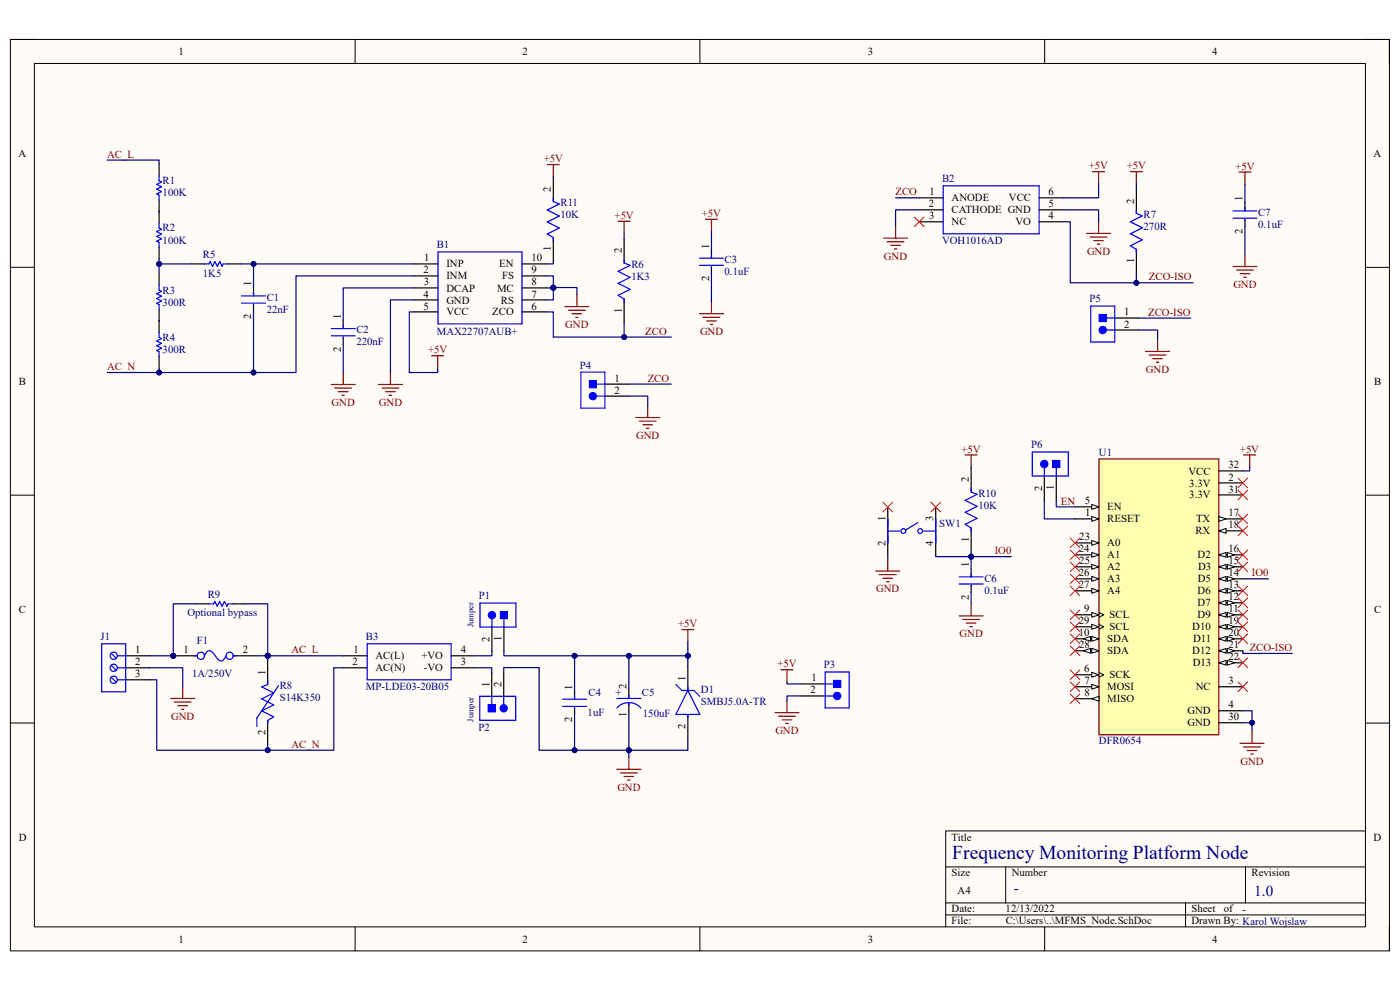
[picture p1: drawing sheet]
<svg xmlns="http://www.w3.org/2000/svg" width="297mm" height="210mm" viewBox="0 0 297 210" stroke-linecap="round" stroke-linejoin="round" font-family="sans-serif">
<path d="M2.2 8.4h292.6v193.3h-292.6z" fill-rule="evenodd" fill="#fffcf8"/>
<path d="M2.2 8.4h292.6v193.3h-292.6z" fill="none" stroke="#000" stroke-width=".21"/>
<path d="M7.3 13.5h282.4v183.1h-282.4z" fill-rule="evenodd" fill="#fffcf8"/>
<g fill="none" stroke="#000" stroke-width=".21">
<path d="M2.2 8.4h5.1M7.3 13.5h282.4v183.1h-282.4zM75.3 8.4v5.1M148.5 8.4v5.1M221.6 8.4v5.1M289.7 8.4h5.1v5.1M2.2 56.7h5.1M289.7 56.7h5.1M2.2 105h5.1M289.7 105.1h5.1M2.2 153.4h5.1M289.7 153.4h5.1"/>
<path d="M289.7 176.3h-89.1v20.3M75.3 196.6v5.1M148.5 196.6v5.1M200.6 183.9h89.1M200.6 191.5h89.1M200.6 194.1h89.1M213.4 183.9v7.6M221.6 196.6v5.1M251.5 191.5v5.1M264.2 183.9v7.6M294.8 196.6v5.1"/>
</g>
<g fill="none" stroke="#00f" stroke-width=".25">
<path d="M33.8 37.3v1.1l.5 .2-1.1 .5 1.1 .5-1.1 .5 1.1 .5-1.1 .6 .6 .2v1M200.1 39.4h20.4v10.2h-20.4zM33.8 47.4v1l.5 .2-1.1 .5 1.1 .5-1.1 .6 1.1 .5-1.1 .5 .6 .2v1M43.3 56h1l.3-.5 .5 1 .5-1 .5 1 .5-1 .5 1 .3-.5h1M92.9 53.4h17.8v15.3h-17.8zM132.4 55v.8l1.3 .5-2.6 1.3 2.6 1.2-2.6 1.3 2.6 1.3-2.6 1.3 1.3 .7v.8M241.1 44.5v.8l1.2 .5-2.5 1.3 2.5 1.2-2.5 1.3 2.5 1.3-2.5 1.2 1.3 .8v.8M33.8 60.5v1.1l.5 .2-1.1 .5 1.1 .5-1.1 .5 1.1 .5-1.1 .5 .6 .3v1M33.8 70.5v1.1l.5 .2-1.1 .5 1.1 .5-1.1 .5 1.1 .6-1.1 .5 .6 .2v1M51.2 62.8h5.1M51.2 64.3h5.1M53.8 62v.8"/>
<path d="M53.8 64.6v.2M70.3 69.7h5.1M70.3 71.2h5.1M72.8 68.9v.8M72.8 71.5v.2M119.3 148.3h5.1M119.3 149.9h5.1M121.9 147.6v.7M121.9 150.1v.3M130.9 148.2h5.1M130.9 150.2a3.4 3.4 0 0 1 5.1 0M133.4 147.4v.8"/>
<path d="M133.4 149.2v.5"/>
</g>
<g fill="none" stroke="#000" stroke-width=".25">
<path d="M33.8 34.8v2.5M33.8 42.4v5M33.8 52.4v2.6M33.8 58v2.5M40.8 56h2.5M48.4 56h2.5M87.8 56h5.1M87.8 58.5h5.1M110.7 56h5.1M110.7 58.5h5.1M132.4 50.7v5.1M195 42h5.1"/>
<path d="M195 44.5h5.1M195 47.1h5.1M220.5 42h5M220.5 44.5h5M220.5 47.1h5M241.1 40.2v5.1M241.1 52.9v5.1M33.8 65.6v4.9M33.8 75.6v2.6M53.8 61v1.8M53.8 64.6v1.5M72.8 67.9v1.8"/>
<path d="M72.8 71.5v1.5M87.8 61.1h5.1M87.8 63.6h5.1M87.8 66.2h5.1M110.7 61.1h5.1M110.7 63.6h5.1M110.7 66.2h5.1M132.4 63.4v5.1M121.9 146.6v1.7M121.9 150.1v1.5M133.4 146.1v2.1M133.4 149.2v2"/>
</g>
<path d="M233.2 97.4h25.4v58.5h-25.4z" fill-rule="evenodd" fill="#ffffb0"/>
<path d="M233.2 97.4h25.4v58.5h-25.4z" fill="none" stroke="#800000" stroke-width=".25"/>
<path d="M228.1 107.5h5.1" fill="none" stroke="#000" stroke-width=".25"/>
<path d="M231.6 107l1.6 .5-1.6 .5z" fill="#f8fcff"/>
<path d="M231.6 107l1.6 .5-1.6 .5z" fill="none" stroke="#000" stroke-width=".21"/>
<path d="M228.1 110.1h5.1" fill="none" stroke="#000" stroke-width=".25"/>
<path d="M231.6 109.6l1.6 .5-1.6 .5z" fill="#f8fcff"/>
<path d="M231.6 109.6l1.6 .5-1.6 .5z" fill="none" stroke="#000" stroke-width=".21"/>
<path d="M228.1 115.2h5.1" fill="none" stroke="#000" stroke-width=".25"/>
<path d="M231.6 114.7l1.6 .5-1.6 .5z" fill="#f8fcff"/>
<path d="M231.6 114.7l1.6 .5-1.6 .5z" fill="none" stroke="#000" stroke-width=".21"/>
<path d="M228.1 117.7h5.1" fill="none" stroke="#000" stroke-width=".25"/>
<path d="M231.6 117.2l1.6 .5-1.6 .5z" fill="#f8fcff"/>
<path d="M231.6 117.2l1.6 .5-1.6 .5z" fill="none" stroke="#000" stroke-width=".21"/>
<path d="M228.1 120.2h5.1" fill="none" stroke="#000" stroke-width=".25"/>
<path d="M231.6 119.7l1.6 .5-1.6 .6z" fill="#f8fcff"/>
<path d="M231.6 119.7l1.6 .5-1.6 .6z" fill="none" stroke="#000" stroke-width=".21"/>
<path d="M228.1 122.8h5.1" fill="none" stroke="#000" stroke-width=".25"/>
<path d="M231.6 122.3l1.6 .5-1.6 .5z" fill="#f8fcff"/>
<path d="M231.6 122.3l1.6 .5-1.6 .5z" fill="none" stroke="#000" stroke-width=".21"/>
<path d="M228.1 125.3h5.1" fill="none" stroke="#000" stroke-width=".25"/>
<path d="M231.6 124.8l1.6 .5-1.6 .5z" fill="#f8fcff"/>
<path d="M231.6 124.8l1.6 .5-1.6 .5z" fill="none" stroke="#000" stroke-width=".21"/>
<path d="M228.1 130.4h5.1" fill="none" stroke="#000" stroke-width=".25"/>
<path d="M231.6 129.9l1.6 .5-1.6 .5z" fill="#f8fcff"/>
<path d="M231.6 129.9l1.6 .5-1.6 .5zM233.2 129.9l1 .5-1 .5" fill="none" stroke="#000" stroke-width=".21"/>
<path d="M228.1 133h5.1" fill="none" stroke="#000" stroke-width=".25"/>
<path d="M231.6 132.5l1.6 .5-1.6 .5z" fill="#f8fcff"/>
<path d="M231.6 132.5l1.6 .5-1.6 .5zM233.2 132.5l1 .5-1 .5" fill="none" stroke="#000" stroke-width=".21"/>
<path d="M228.1 135.5h5.1" fill="none" stroke="#000" stroke-width=".25"/>
<path d="M231.6 135l1.6 .5-1.6 .5z" fill="#f8fcff"/>
<path d="M231.6 135l1.6 .5-1.6 .5z" fill="none" stroke="#000" stroke-width=".21"/>
<path d="M229.8 135.5l1.6-.5v1z" fill="#f8fcff"/>
<path d="M229.8 135.5l1.6-.5v1z" fill="none" stroke="#000" stroke-width=".21"/>
<path d="M228.1 138.1h5.1" fill="none" stroke="#000" stroke-width=".25"/>
<path d="M231.6 137.6l1.6 .5-1.6 .5z" fill="#f8fcff"/>
<path d="M231.6 137.6l1.6 .5-1.6 .5z" fill="none" stroke="#000" stroke-width=".21"/>
<path d="M229.8 138.1l1.6-.5v1z" fill="#f8fcff"/>
<path d="M229.8 138.1l1.6-.5v1z" fill="none" stroke="#000" stroke-width=".21"/>
<path d="M228.1 143.2h5.1" fill="none" stroke="#000" stroke-width=".25"/>
<path d="M231.6 142.6l1.6 .6-1.6 .5z" fill="#f8fcff"/>
<path d="M231.6 142.6l1.6 .6-1.6 .5zM233.2 142.6l1 .6-1 .5" fill="none" stroke="#000" stroke-width=".21"/>
<path d="M228.1 145.7h5.1" fill="none" stroke="#000" stroke-width=".25"/>
<path d="M231.6 145.2l1.6 .5-1.6 .5z" fill="#f8fcff"/>
<path d="M231.6 145.2l1.6 .5-1.6 .5z" fill="none" stroke="#000" stroke-width=".21"/>
<path d="M228.1 148.2h5.1" fill="none" stroke="#000" stroke-width=".25"/>
<path d="M231.6 148.2l1.6-.5v1z" fill="#f8fcff"/>
<path d="M231.6 148.2l1.6-.5v1z" fill="none" stroke="#000" stroke-width=".21"/>
<path d="M258.6 99.9h5.1M258.6 102.4h5.1M258.6 105h5.1M258.6 110.1h5.1" fill="none" stroke="#000" stroke-width=".25"/>
<path d="M258.6 109.6l1.5 .5-1.5 .5z" fill="#f8fcff"/>
<path d="M258.6 109.6l1.5 .5-1.5 .5z" fill="none" stroke="#000" stroke-width=".21"/>
<path d="M258.6 112.6h5.1" fill="none" stroke="#000" stroke-width=".25"/>
<path d="M258.6 112.6l1.5-.5v1z" fill="#f8fcff"/>
<path d="M258.6 112.6l1.5-.5v1z" fill="none" stroke="#000" stroke-width=".21"/>
<path d="M258.6 117.7h5.1" fill="none" stroke="#000" stroke-width=".25"/>
<path d="M258.6 117.7l1.5-.5v1z" fill="#f8fcff"/>
<path d="M258.6 117.7l1.5-.5v1z" fill="none" stroke="#000" stroke-width=".21"/>
<path d="M260.4 117.2l1.5 .5-1.5 .5z" fill="#f8fcff"/>
<path d="M260.4 117.2l1.5 .5-1.5 .5z" fill="none" stroke="#000" stroke-width=".21"/>
<path d="M258.6 120.2h5.1" fill="none" stroke="#000" stroke-width=".25"/>
<path d="M258.6 120.2l1.5-.5v1.1z" fill="#f8fcff"/>
<path d="M258.6 120.2l1.5-.5v1.1z" fill="none" stroke="#000" stroke-width=".21"/>
<path d="M260.4 119.7l1.5 .5-1.5 .6z" fill="#f8fcff"/>
<path d="M260.4 119.7l1.5 .5-1.5 .6z" fill="none" stroke="#000" stroke-width=".21"/>
<path d="M258.6 122.8h5.1" fill="none" stroke="#000" stroke-width=".25"/>
<path d="M258.6 122.8l1.5-.5v1z" fill="#f8fcff"/>
<path d="M258.6 122.8l1.5-.5v1z" fill="none" stroke="#000" stroke-width=".21"/>
<path d="M260.4 122.3l1.5 .5-1.5 .5z" fill="#f8fcff"/>
<path d="M260.4 122.3l1.5 .5-1.5 .5z" fill="none" stroke="#000" stroke-width=".21"/>
<path d="M258.6 125.3h5.1" fill="none" stroke="#000" stroke-width=".25"/>
<path d="M258.6 125.3l1.5-.5v1z" fill="#f8fcff"/>
<path d="M258.6 125.3l1.5-.5v1z" fill="none" stroke="#000" stroke-width=".21"/>
<path d="M260.4 124.8l1.5 .5-1.5 .5z" fill="#f8fcff"/>
<path d="M260.4 124.8l1.5 .5-1.5 .5z" fill="none" stroke="#000" stroke-width=".21"/>
<path d="M258.6 127.9h5.1" fill="none" stroke="#000" stroke-width=".25"/>
<path d="M258.6 127.9l1.5-.5v1z" fill="#f8fcff"/>
<path d="M258.6 127.9l1.5-.5v1z" fill="none" stroke="#000" stroke-width=".21"/>
<path d="M260.4 127.4l1.5 .5-1.5 .5z" fill="#f8fcff"/>
<path d="M260.4 127.4l1.5 .5-1.5 .5z" fill="none" stroke="#000" stroke-width=".21"/>
<path d="M258.6 130.4h5.1" fill="none" stroke="#000" stroke-width=".25"/>
<path d="M258.6 130.4l1.5-.5v1z" fill="#f8fcff"/>
<path d="M258.6 130.4l1.5-.5v1z" fill="none" stroke="#000" stroke-width=".21"/>
<path d="M260.4 129.9l1.5 .5-1.5 .5z" fill="#f8fcff"/>
<path d="M260.4 129.9l1.5 .5-1.5 .5z" fill="none" stroke="#000" stroke-width=".21"/>
<path d="M258.6 133h5.1" fill="none" stroke="#000" stroke-width=".25"/>
<path d="M258.6 133l1.5-.5v1z" fill="#f8fcff"/>
<path d="M258.6 133l1.5-.5v1z" fill="none" stroke="#000" stroke-width=".21"/>
<path d="M260.4 132.5l1.5 .5-1.5 .5z" fill="#f8fcff"/>
<path d="M260.4 132.5l1.5 .5-1.5 .5z" fill="none" stroke="#000" stroke-width=".21"/>
<path d="M258.6 135.5h5.1" fill="none" stroke="#000" stroke-width=".25"/>
<path d="M258.6 135.5l1.5-.5v1z" fill="#f8fcff"/>
<path d="M258.6 135.5l1.5-.5v1z" fill="none" stroke="#000" stroke-width=".21"/>
<path d="M260.4 135l1.5 .5-1.5 .5z" fill="#f8fcff"/>
<path d="M260.4 135l1.5 .5-1.5 .5z" fill="none" stroke="#000" stroke-width=".21"/>
<path d="M258.6 138.1h5.1" fill="none" stroke="#000" stroke-width=".25"/>
<path d="M258.6 138.1l1.5-.5v1z" fill="#f8fcff"/>
<path d="M258.6 138.1l1.5-.5v1z" fill="none" stroke="#000" stroke-width=".21"/>
<path d="M260.4 137.6l1.5 .5-1.5 .5z" fill="#f8fcff"/>
<path d="M260.4 137.6l1.5 .5-1.5 .5z" fill="none" stroke="#000" stroke-width=".21"/>
<path d="M258.6 140.6h5.1" fill="none" stroke="#000" stroke-width=".25"/>
<path d="M258.6 140.6l1.5-.5v1z" fill="#f8fcff"/>
<path d="M258.6 140.6l1.5-.5v1z" fill="none" stroke="#000" stroke-width=".21"/>
<path d="M260.4 140.1l1.5 .5-1.5 .5z" fill="#f8fcff"/>
<path d="M260.4 140.1l1.5 .5-1.5 .5z" fill="none" stroke="#000" stroke-width=".21"/>
<path d="M56.8 140.1v5.1M56.8 152.8v5.1M145.9 141.4v5.1M145.9 151.6v5M258.6 145.7h5.1M258.6 150.8h5.1M258.6 153.3h5.1" fill="none" stroke="#000" stroke-width=".25"/>
<path d="M56.8 144.4v.8l-1.3 .5 2.6 1.3-2.6 1.3 2.6 1.2-2.6 1.3 2.6 1.3-1.3 .7v.8M59.1 145.5l-4.6 6.8v1.8M143.4 145.2l1.3 1.3h2.5l1.3 1.2M145.9 146.5l2.6 5.1h-5.1zM145.9 145.7v.8M145.9 151.6v.7" fill="none" stroke="#00f" stroke-width=".25"/>
<circle cx="36.8" cy="139.1" r=".51" fill="#000080"/>
<circle cx="36.8" cy="139.1" r=".51" fill="none" stroke="#000080" stroke-width=".21"/>
<path d="M36.8 139.1h5" fill="none" stroke="#000" stroke-width=".25"/>
<circle cx="36.8" cy="139.1" r=".51" fill="#000080"/>
<circle cx="36.8" cy="139.1" r=".51" fill="none" stroke="#000080" stroke-width=".21"/>
<path d="M26.7 139.1h5M49.5 139.1h5.1M26.7 141.7h5" fill="none" stroke="#000" stroke-width=".25"/>
<g fill="none" stroke="#00f" stroke-width=".25">
<path d="M41.1 139.1h.7M43.4 139.1a1.1 1.1 0 0 1 1.3-1l1.2 1.4a.96 .96 0 0 0 1 .7 .96 .96 0 0 0 .9-.8l.2-.3M49.5 139.1h.7"/>
<circle cx="42.6" cy="139.1" r=".76"/>
<circle cx="48.7" cy="139.1" r=".76"/>
</g>
<circle cx="24.1" cy="139.1" r=".76" fill="#fff"/>
<g fill="none" stroke="#00f" stroke-width=".25">
<path d="M23.6 138.6l1.1 1.1"/>
<circle cx="24.1" cy="139.1" r=".76"/>
</g>
<circle cx="24.1" cy="141.7" r=".76" fill="#fff"/>
<g fill="none" stroke="#00f" stroke-width=".25">
<path d="M24.9 139.1h1.8M23.6 141.1l1.1 1.1M24.9 141.7h1.8"/>
<circle cx="24.1" cy="141.7" r=".76"/>
</g>
<circle cx="24.1" cy="144.2" r=".76" fill="#fff"/>
<g fill="none" stroke="#00f" stroke-width=".25">
<path d="M21.6 136.6h5.1v10.1h-5.1zM23.6 143.7l1.1 1M24.9 144.2h1.8"/>
<circle cx="24.1" cy="144.2" r=".76"/>
</g>
<path d="M26.7 144.2h5" fill="none" stroke="#000" stroke-width=".25"/>
<circle cx="177.6" cy="147.6" r=".76" fill="#00f"/>
<g fill="none" stroke="#00f" stroke-width=".25">
<path d="M175.1 147.6h1.7M175.1 145.1h1.7"/>
<circle cx="177.6" cy="147.6" r=".76"/>
</g>
<path d="M170 147.6h5.1M170 145.1h5.1" fill="none" stroke="#000" stroke-width=".25"/>
<path d="M176.8 144.3h1.6v1.5h-1.6z" fill-rule="evenodd" fill="#00f"/>
<path d="M176.8 144.3h1.6v1.5h-1.6z" fill="none" stroke="#00f" stroke-width=".21"/>
<path d="M148.4 54.8h5.1M148.4 56.3h5.1M150.9 54v.8M150.9 56.5v.3M44.3 128.1h1l.3-.5 .5 1 .5-1 .5 1 .5-1 .5 1 .3-.5h1M77.9 136.6h17.8v7.6h-17.8zM175.1 142.5h5v7.7h-5z" fill="none" stroke="#00f" stroke-width=".25"/>
<path d="M150.9 53v1.8M150.9 56.5v1.6M41.8 128.1h2.5M49.4 128.1h2.5M72.8 139.1h5.1M95.7 139.1h5.1M72.8 141.7h5.1M95.7 141.7h5.1" fill="none" stroke="#000" stroke-width=".25"/>
<g fill="none" stroke="#800000" stroke-width=".25">
<path d="M116.1 34.9h2.6M117.4 34.9v2.6M131.1 46.9h2.6M132.4 46.9v2.6M149.7 46.5h2.5M150.9 46.5v2.6M72.8 79v2.6M82.8 79v2.6M91.6 75.5h2.5M92.8 75.5v2.5M148.4 66.5h5.1M149.2 67.3h3.5"/>
<path d="M149.9 68.1h2.1M150.7 68.8h.5M150.9 64v2.5M70.3 81.6h5.1M71 82.3h3.6M71.8 83.1h2M72.6 83.9h.5M80.3 81.6h5.1M81 82.3h3.6M81.8 83.1h2M82.6 83.9h.5M144.7 133.6h2.5"/>
<path d="M145.9 133.6v2.5M164.4 151.2h5.1M165.2 151.9h3.5M165.7 142.1h2.5M165.9 152.7h2.1M166.7 153.5h.5M167 142.1v2.5M167 148.6v2.6M130.9 163.2h5.1M131.6 164h3.6M132.4 164.7h2M133.2 165.5h.5"/>
<path d="M133.4 160.6v2.6"/>
</g>
<circle cx="125.8" cy="84" r=".76" fill="#00f"/>
<g fill="none" stroke="#00f" stroke-width=".25">
<path d="M126.5 84h1.8M126.5 81.5h1.8"/>
<circle cx="125.8" cy="84" r=".76"/>
</g>
<path d="M128.3 84h5.1M128.3 81.5h5.1" fill="none" stroke="#000" stroke-width=".25"/>
<path d="M125 80.7h1.5v1.6h-1.5z" fill-rule="evenodd" fill="#00f"/>
<path d="M125 80.7h1.5v1.6h-1.5z" fill="none" stroke="#00f" stroke-width=".21"/>
<path d="M123.2 78.9h5.1v7.7h-5.1z" fill="none" stroke="#00f" stroke-width=".25"/>
<path d="M134.9 88.6h5.1M135.6 89.3h3.6M136.4 90.1h2M137.2 90.9h.5M137.4 86v2.6" fill="none" stroke="#800000" stroke-width=".25"/>
<circle cx="104.4" cy="130.5" r=".76" fill="#00f"/>
<g fill="none" stroke="#00f" stroke-width=".25">
<path d="M104.4 131.2v1.8M106.9 131.2v1.8"/>
<circle cx="104.4" cy="130.5" r=".76"/>
</g>
<path d="M104.4 133v5.1M106.9 133v5.1" fill="none" stroke="#000" stroke-width=".25"/>
<path d="M106.1 129.7h1.6v1.5h-1.6z" fill-rule="evenodd" fill="#00f"/>
<path d="M106.1 129.7h1.6v1.5h-1.6z" fill="none" stroke="#00f" stroke-width=".21"/>
<path d="M101.8 127.9h7.7v5.1h-7.7z" fill="none" stroke="#00f" stroke-width=".25"/>
<circle cx="106.9" cy="150.3" r=".76" fill="#00f"/>
<g fill="none" stroke="#00f" stroke-width=".25">
<path d="M104.3 147.7v1.8M106.9 147.7v1.8"/>
<circle cx="106.9" cy="150.3" r=".76"/>
</g>
<path d="M104.3 142.6v5.1M106.9 142.6v5.1" fill="none" stroke="#000" stroke-width=".25"/>
<path d="M103.6 149.5h1.5v1.5h-1.5z" fill-rule="evenodd" fill="#00f"/>
<path d="M103.6 149.5h1.5v1.5h-1.5z" fill="none" stroke="#00f" stroke-width=".21"/>
<path d="M101.8 147.7h7.6v5.1h-7.6z" fill="none" stroke="#00f" stroke-width=".25"/>
<g fill="none" stroke="#800000" stroke-width=".25">
<path d="M231.8 36.4h2.5M233.1 36.4v2.6M239.8 36.4h2.5M241.1 36.4v2.6M187.5 50.5h5M188.2 51.3h3.6M189 52h2M189.7 52.8h.6M190 48v2.5M230.5 49.5h5.1M231.3 50.3h3.5M232.1 51h2"/>
<path d="M232.8 51.8h.5M233.1 47v2.5"/>
</g>
<circle cx="233.9" cy="70" r=".76" fill="#00f"/>
<g fill="none" stroke="#00f" stroke-width=".25">
<path d="M234.7 70h1.8M234.7 67.5h1.8"/>
<circle cx="233.9" cy="70" r=".76"/>
</g>
<path d="M236.5 70h5.1M236.5 67.5h5.1" fill="none" stroke="#000" stroke-width=".25"/>
<path d="M233.2 66.7h1.5v1.5h-1.5z" fill-rule="evenodd" fill="#00f"/>
<path d="M233.2 66.7h1.5v1.5h-1.5z" fill="none" stroke="#00f" stroke-width=".21"/>
<path d="M231.4 64.9h5.1v7.7h-5.1z" fill="none" stroke="#00f" stroke-width=".25"/>
<path d="M243 74.6h5.1M243.8 75.3h3.6M244.6 76.1h2M245.3 76.8h.5M245.6 72v2.6M263.8 96.5h2.6M265.1 96.5v2.6M263.1 157.7h5.1M263.8 158.5h3.6M264.6 159.2h2M265.4 160h.5M265.6 155.1v2.6" fill="none" stroke="#800000" stroke-width=".25"/>
<g fill="none" stroke="#f00" stroke-width=".21">
<path d="M227 114.1l2.1 2.1M227 116.7l2.1 2M227 119.2l2.1 2.1M229.1 114.1l-2.1 2.1M229.1 116.7l-2.1 2M229.1 119.2l-2.1 2.1M262.7 101.4l2 2.1M262.7 104l2 2M262.7 109.1l2 2M262.7 111.6l2 2M264.7 101.4l-2 2.1M264.7 104l-2 2"/>
<path d="M264.7 109.1l-2 2M264.7 111.6l-2 2M227 121.8l2.1 2M227 124.3l2.1 2.1M227 129.4l2.1 2M227 132l2.1 2M227 134.5l2.1 2M227 137l2.1 2.1M229.1 121.8l-2.1 2M229.1 124.3l-2.1 2.1M229.1 129.4l-2.1 2M229.1 132l-2.1 2"/>
<path d="M229.1 134.5l-2.1 2M229.1 137l-2.1 2.1M227 142.1l2.1 2.1M227 144.7l2.1 2M227 147.2l2.1 2.1M229.1 144.7l-2.1 2M229.1 142.1l-2.1 2.1M229.1 147.2l-2.1 2.1M262.7 144.7l2 2M264.7 144.7l-2 2"/>
</g>
<circle cx="221.6" cy="98.4" r=".76" fill="#00f"/>
<g fill="none" stroke="#00f" stroke-width=".25">
<path d="M221.6 99.2v1.8M224.1 99.2v1.8"/>
<circle cx="221.6" cy="98.4" r=".76"/>
</g>
<path d="M221.6 101v5.1M224.1 101v5.1" fill="none" stroke="#000" stroke-width=".25"/>
<path d="M223.3 97.7h1.6v1.5h-1.6z" fill-rule="evenodd" fill="#00f"/>
<path d="M223.3 97.7h1.6v1.5h-1.6z" fill="none" stroke="#00f" stroke-width=".21"/>
<g fill="none" stroke="#00f" stroke-width=".25">
<path d="M117.4 42v.8l1.3 .5-2.6 1.3 2.6 1.2-2.6 1.3 2.6 1.3-2.6 1.2 1.3 .8v.8M261.6 44.7h5.1M261.6 46.3h5.1M264.1 44v.7M264.1 46.5v.3M219 95.9h7.6v5.1h-7.6zM188.3 112.7h2.6M188.3 110.1v5.1M194.7 110.9l-2.5 1.5M196 112.7h2.5M198.5 110.1v5.1M206 103.6v.8l1.3 .5-2.5 1.3 2.5 1.2-2.5 1.3 2.5 1.3-2.5 1.2 1.2 .8v.8"/>
<path d="M203.5 122.4h5.1M203.5 123.9h5.1M206 121.6v.8M206 124.2v.2"/>
<circle cx="191.6" cy="112.7" r=".51"/>
<circle cx="195.2" cy="112.7" r=".51"/>
</g>
<g fill="none" stroke="#f00" stroke-width=".21">
<path d="M194 46l2 2.1M196 46l-2 2.1M187.3 106.6l2.1 2M189.4 106.6l-2.1 2M197.5 106.6l2 2M199.5 106.6l-2 2M262.7 116.7l2 2M262.7 119.2l2 2.1M264.7 116.7l-2 2M264.7 119.2l-2 2.1M262.7 124.3l2 2.1M262.7 126.9l2 2"/>
<path d="M262.7 129.4l2 2M262.7 139.6l2 2M262.7 132l2 2M262.7 134.5l2 2M264.7 124.3l-2 2.1M264.7 126.9l-2 2M264.7 129.4l-2 2M264.7 139.6l-2 2M264.7 132l-2 2M264.7 134.5l-2 2"/>
</g>
<path d="M117.4 37.7v5.1M117.4 50.4v5.1M264.1 43v1.7M264.1 46.5v1.6M206 99.3v5.1M188.3 107.6v10.2M198.5 107.6v10.2M206 112v5.1M206 120.6v1.8M206 124.2v1.5" fill="none" stroke="#000" stroke-width=".25"/>
<g fill="none" stroke="#800000" stroke-width=".25">
<path d="M262.8 36.5h2.6M264.1 36.5v2.5M261.6 56.5h5.1M262.3 57.3h3.6M263.1 58.1h2M263.9 58.8h.5M264.1 54v2.5M119.8 65h5.1M120.6 65.8h3.6M121.4 66.6h2M122.1 67.3h.5M122.4 62.5v2.5"/>
<path d="M204.8 96.5h2.5M206 96.5v2.6M188.3 118.6v2.5M185.8 121.1h5.1M186.6 121.9h3.5M187.3 122.7h2.1M188.1 123.4h.5M203.5 130.7h5.1M204.2 131.4h3.6M205 132.2h2M205.8 132.9h.5M206 128.1v2.6"/>
<path d="M36.2 148.2h5.1M37 148.9h3.5M37.7 149.7h2.1M38.5 150.5h.5M38.8 145.6v2.6"/>
</g>
<path d="M51.9 128.1h4.9v11" fill="none" stroke="#000080" stroke-width=".25"/>
<circle cx="56.8" cy="139.1" r=".51" fill="#000080"/>
<circle cx="56.8" cy="139.1" r=".51" fill="none" stroke="#000080" stroke-width=".21"/>
<path d="M56.8 157.9v1.2" fill="none" stroke="#000080" stroke-width=".25"/>
<circle cx="56.8" cy="159.1" r=".51" fill="#000080"/>
<circle cx="56.8" cy="159.1" r=".51" fill="none" stroke="#000080" stroke-width=".21"/>
<path d="M31.7 139.1h5.1" fill="none" stroke="#000080" stroke-width=".25"/>
<circle cx="36.8" cy="139.1" r=".51" fill="#000080"/>
<circle cx="36.8" cy="139.1" r=".51" fill="none" stroke="#000080" stroke-width=".21"/>
<path d="M41.8 128.1h-5v11" fill="none" stroke="#000080" stroke-width=".25"/>
<circle cx="36.8" cy="139.1" r=".51" fill="#000080"/>
<circle cx="36.8" cy="139.1" r=".51" fill="none" stroke="#000080" stroke-width=".21"/>
<path d="M40.8 56h-7v2M33.8 68v.2M167 144.6v.5h3M170 147.6h-3v1" fill="none" stroke="#000080" stroke-width=".25"/>
<circle cx="33.8" cy="56" r=".51" fill="#000080"/>
<circle cx="33.8" cy="56" r=".51" fill="none" stroke="#000080" stroke-width=".21"/>
<path d="M33.8 55v1" fill="none" stroke="#000080" stroke-width=".25"/>
<circle cx="33.8" cy="56" r=".51" fill="#000080"/>
<circle cx="33.8" cy="56" r=".51" fill="none" stroke="#000080" stroke-width=".21"/>
<path d="M33.8 44.8v.2M50.9 56h2.9v5" fill="none" stroke="#000080" stroke-width=".25"/>
<circle cx="53.8" cy="56" r=".51" fill="#000080"/>
<circle cx="53.8" cy="56" r=".51" fill="none" stroke="#000080" stroke-width=".21"/>
<path d="M53.8 66.1v12.9h-20v-.8" fill="none" stroke="#000080" stroke-width=".25"/>
<circle cx="53.8" cy="79" r=".51" fill="#000080"/>
<circle cx="53.8" cy="79" r=".51" fill="none" stroke="#000080" stroke-width=".21"/>
<circle cx="33.8" cy="79" r=".51" fill="#000080"/>
<circle cx="33.8" cy="79" r=".51" fill="none" stroke="#000080" stroke-width=".21"/>
<path d="M53.8 56h34" fill="none" stroke="#000080" stroke-width=".25"/>
<circle cx="53.8" cy="56" r=".51" fill="#000080"/>
<circle cx="53.8" cy="56" r=".51" fill="none" stroke="#000080" stroke-width=".21"/>
<path d="M87.8 58.5h-25v20.5h-9" fill="none" stroke="#000080" stroke-width=".25"/>
<circle cx="53.8" cy="79" r=".51" fill="#000080"/>
<circle cx="53.8" cy="79" r=".51" fill="none" stroke="#000080" stroke-width=".21"/>
<path d="M22.7 34h11.1v.8M22.7 79h11.1M72.8 73v6M87.8 61.1h-15v6.8M87.8 63.6h-5v15.4M87.8 66.2h-1v12.8h6v-1" fill="none" stroke="#000080" stroke-width=".25"/>
<circle cx="33.8" cy="79" r=".51" fill="#000080"/>
<circle cx="33.8" cy="79" r=".51" fill="none" stroke="#000080" stroke-width=".21"/>
<path d="M132.4 49.5v1.2M150.9 58.1v5.9M150.9 49.1v3.9M133.4 84h4v2M133.4 81.5h9M104.4 138.1v1h-3.6M100.8 141.7h3.5v.9M121.9 151.6v7.6" fill="none" stroke="#000080" stroke-width=".25"/>
<circle cx="121.9" cy="159.2" r=".51" fill="#000080"/>
<circle cx="121.9" cy="159.2" r=".51" fill="none" stroke="#000080" stroke-width=".21"/>
<path d="M121.9 139.1v7.5" fill="none" stroke="#000080" stroke-width=".25"/>
<circle cx="121.9" cy="139.1" r=".51" fill="#000080"/>
<circle cx="121.9" cy="139.1" r=".51" fill="none" stroke="#000080" stroke-width=".21"/>
<path d="M145.9 139.1v2.3" fill="none" stroke="#000080" stroke-width=".25"/>
<circle cx="145.9" cy="139.1" r=".51" fill="#000080"/>
<circle cx="145.9" cy="139.1" r=".51" fill="none" stroke="#000080" stroke-width=".21"/>
<path d="M233.1 39v3h-7.6M241.1 39v1.2M190 42h5M195 44.5h-5v3.5M225.5 44.5h7.6v2.5M241.1 58v2" fill="none" stroke="#000080" stroke-width=".25"/>
<circle cx="241.1" cy="60" r=".51" fill="#000080"/>
<circle cx="241.1" cy="60" r=".51" fill="none" stroke="#000080" stroke-width=".21"/>
<path d="M241.6 70h4v2M241.6 67.5h11M265.1 99.1v.8h-1.4M263.7 150.8h1.9v2.5h-1.9" fill="none" stroke="#000080" stroke-width=".25"/>
<circle cx="265.6" cy="153.3" r=".51" fill="#000080"/>
<circle cx="265.6" cy="153.3" r=".51" fill="none" stroke="#000080" stroke-width=".21"/>
<path d="M221.6 106.1v4h6.5M224.1 106.1v1.4h4M265.6 153.3v1.8" fill="none" stroke="#000080" stroke-width=".25"/>
<circle cx="265.6" cy="153.3" r=".51" fill="#000080"/>
<circle cx="265.6" cy="153.3" r=".51" fill="none" stroke="#000080" stroke-width=".21"/>
<path d="M54.6 139.1h2.2M263.7 138.1v.5h10.4" fill="none" stroke="#000080" stroke-width=".25"/>
<circle cx="56.8" cy="139.1" r=".51" fill="#000080"/>
<circle cx="56.8" cy="139.1" r=".51" fill="none" stroke="#000080" stroke-width=".21"/>
<path d="M56.8 139.1h16" fill="none" stroke="#000080" stroke-width=".25"/>
<circle cx="56.8" cy="139.1" r=".51" fill="#000080"/>
<circle cx="56.8" cy="139.1" r=".51" fill="none" stroke="#000080" stroke-width=".21"/>
<path d="M133.4 151.2v8" fill="none" stroke="#000080" stroke-width=".25"/>
<circle cx="133.4" cy="159.2" r=".51" fill="#000080"/>
<circle cx="133.4" cy="159.2" r=".51" fill="none" stroke="#000080" stroke-width=".21"/>
<path d="M133.4 139.1v7" fill="none" stroke="#000080" stroke-width=".25"/>
<circle cx="133.4" cy="139.1" r=".51" fill="#000080"/>
<circle cx="133.4" cy="139.1" r=".51" fill="none" stroke="#000080" stroke-width=".21"/>
<path d="M133.4 159.2v1.4" fill="none" stroke="#000080" stroke-width=".25"/>
<circle cx="133.4" cy="159.2" r=".51" fill="#000080"/>
<circle cx="133.4" cy="159.2" r=".51" fill="none" stroke="#000080" stroke-width=".21"/>
<path d="M206 99.1v.2M198.5 117.8v.3h16M206 125.7v2.4M263.7 122.8h5.4" fill="none" stroke="#000080" stroke-width=".25"/>
<circle cx="206" cy="118.1" r=".51" fill="#000080"/>
<circle cx="206" cy="118.1" r=".51" fill="none" stroke="#000080" stroke-width=".21"/>
<path d="M117.4 55.5v.5h-1.6M117.4 61.1v2.5h-1.6" fill="none" stroke="#000080" stroke-width=".25"/>
<circle cx="117.4" cy="61.1" r=".51" fill="#000080"/>
<circle cx="117.4" cy="61.1" r=".51" fill="none" stroke="#000080" stroke-width=".21"/>
<path d="M132.4 68.5v3h10" fill="none" stroke="#000080" stroke-width=".25"/>
<circle cx="132.4" cy="71.5" r=".51" fill="#000080"/>
<circle cx="132.4" cy="71.5" r=".51" fill="none" stroke="#000080" stroke-width=".21"/>
<path d="M117.4 61h5v1.5" fill="none" stroke="#000080" stroke-width=".25"/>
<circle cx="117.4" cy="61" r=".51" fill="#000080"/>
<circle cx="117.4" cy="61" r=".51" fill="none" stroke="#000080" stroke-width=".21"/>
<path d="M115.8 58.5h1.6v2.6h-1.6" fill="none" stroke="#000080" stroke-width=".25"/>
<circle cx="117.4" cy="61" r=".51" fill="#000080"/>
<circle cx="117.4" cy="61" r=".51" fill="none" stroke="#000080" stroke-width=".21"/>
<circle cx="117.4" cy="61.1" r=".51" fill="#000080"/>
<circle cx="117.4" cy="61.1" r=".51" fill="none" stroke="#000080" stroke-width=".21"/>
<path d="M115.8 66.2h1.6v5.3h15" fill="none" stroke="#000080" stroke-width=".25"/>
<circle cx="132.4" cy="71.5" r=".51" fill="#000080"/>
<circle cx="132.4" cy="71.5" r=".51" fill="none" stroke="#000080" stroke-width=".21"/>
<path d="M188.3 117.8v.8M206 118.1v2.5" fill="none" stroke="#000080" stroke-width=".25"/>
<circle cx="206" cy="118.1" r=".51" fill="#000080"/>
<circle cx="206" cy="118.1" r=".51" fill="none" stroke="#000080" stroke-width=".21"/>
<path d="M206 117.1v1" fill="none" stroke="#000080" stroke-width=".25"/>
<circle cx="206" cy="118.1" r=".51" fill="#000080"/>
<circle cx="206" cy="118.1" r=".51" fill="none" stroke="#000080" stroke-width=".21"/>
<path d="M72.8 141.7h-2v17.4l-37.5 .1v-15h-1.6" fill="none" stroke="#000080" stroke-width=".25"/>
<circle cx="56.8" cy="159.1" r=".51" fill="#000080"/>
<circle cx="56.8" cy="159.1" r=".51" fill="none" stroke="#000080" stroke-width=".21"/>
<path d="M56.8 139.1v1" fill="none" stroke="#000080" stroke-width=".25"/>
<circle cx="56.8" cy="139.1" r=".51" fill="#000080"/>
<circle cx="56.8" cy="139.1" r=".51" fill="none" stroke="#000080" stroke-width=".21"/>
<circle cx="56.8" cy="139.1" r=".51" fill="#000080"/>
<circle cx="56.8" cy="139.1" r=".51" fill="none" stroke="#000080" stroke-width=".21"/>
<path d="M106.9 142.6v-1h7.5v17.6h31.5v-2.6" fill="none" stroke="#000080" stroke-width=".25"/>
<circle cx="133.4" cy="159.2" r=".51" fill="#000080"/>
<circle cx="133.4" cy="159.2" r=".51" fill="none" stroke="#000080" stroke-width=".21"/>
<circle cx="121.9" cy="159.2" r=".51" fill="#000080"/>
<circle cx="121.9" cy="159.2" r=".51" fill="none" stroke="#000080" stroke-width=".21"/>
<path d="M145.9 136.1v3h-39v-1" fill="none" stroke="#000080" stroke-width=".25"/>
<circle cx="121.9" cy="139.1" r=".51" fill="#000080"/>
<circle cx="121.9" cy="139.1" r=".51" fill="none" stroke="#000080" stroke-width=".21"/>
<circle cx="133.4" cy="139.1" r=".51" fill="#000080"/>
<circle cx="133.4" cy="139.1" r=".51" fill="none" stroke="#000080" stroke-width=".21"/>
<circle cx="145.9" cy="139.1" r=".51" fill="#000080"/>
<circle cx="145.9" cy="139.1" r=".51" fill="none" stroke="#000080" stroke-width=".21"/>
<path d="M225.5 47.1h1.6v12.9h26" fill="none" stroke="#000080" stroke-width=".25"/>
<circle cx="241.1" cy="60" r=".51" fill="#000080"/>
<circle cx="241.1" cy="60" r=".51" fill="none" stroke="#000080" stroke-width=".21"/>
<path d="M117.4 37.5v.2M264.1 39v4M264.1 48.1v5.9M31.7 141.7h7.1v3.9" fill="none" stroke="#000080" stroke-width=".25"/>
<text font-size="4.1" fill="#000080" x="202" y="182.3">Frequency Monitoring Platform Node</text>
<g font-size="3.2" fill="#000080">
<text x="215.1" y="189.5">-</text>
<text x="266.1" y="190">1.0</text>
</g>
<g font-size="2.3">
<text x="37.9" y="11.7">1</text>
<text x="110.9" y="11.7">2</text>
<text x="184.1" y="11.7">3</text>
<text x="257.1" y="11.7">4</text>
<text x="3.9" y="33.3">A</text>
<text x="291.4" y="33.3">A</text>
<text x="116.9" y="40.7" transform="rotate(-90 116.9 40.7)">2</text>
<text x="197.2" y="41.4">1</text>
<text x="222.5" y="41.4">6</text>
<text x="197" y="44">2</text>
<text x="197.1" y="46.5">3</text>
<text x="201.9" y="42.7">ANODE</text>
<text x="201.9" y="45.3">CATHODE GND</text>
<text x="201.9" y="47.8">NC</text>
<text x="214" y="42.7">VCC</text>
<text x="215.4" y="47.8">VO</text>
<text x="222.5" y="44">5</text>
<text x="222.5" y="46.5">4</text>
<text x="240.6" y="43.2" transform="rotate(-90 240.6 43.2)">2</text>
<text x="263.6" y="42.7" transform="rotate(-90 263.6 42.7)">1</text>
<text x="116.9" y="53.3" transform="rotate(-90 116.9 53.3)">1</text>
<text x="131.9" y="53.8" transform="rotate(-90 131.9 53.8)">2</text>
<text x="150.5" y="52.7" transform="rotate(-90 150.5 52.7)">1</text>
<text x="263.6" y="49.6" transform="rotate(-90 263.6 49.6)">2</text>
<text x="89.8" y="58">2</text>
<text x="90" y="55.5">1</text>
<text x="94.7" y="56.7">INP</text>
<text x="94.7" y="59.3">INM</text>
<text x="105.9" y="56.7">EN</text>
<text x="106.5" y="59.3">FS</text>
<text x="112.8" y="55.5">10</text>
<text x="112.8" y="58">9</text>
<text x="150.5" y="59.6" transform="rotate(-90 150.5 59.6)">2</text>
<text x="240.6" y="55.8" transform="rotate(-90 240.6 55.8)">1</text>
<text x="53.3" y="60.7" transform="rotate(-90 53.3 60.7)">1</text>
<text x="89.8" y="63.1">4</text>
<text x="89.9" y="65.7">5</text>
<text x="89.9" y="60.5">3</text>
<text x="94.7" y="61.8">DCAP</text>
<text x="94.7" y="64.4">GND</text>
<text x="105.5" y="61.8">MC</text>
<text x="106.3" y="64.4">RS</text>
<text x="112.8" y="60.5">8</text>
<text x="112.8" y="63.1">7</text>
<text x="112.8" y="65.7">6</text>
<text x="53.3" y="67.6" transform="rotate(-90 53.3 67.6)">2</text>
<text x="72.3" y="67.7" transform="rotate(-90 72.3 67.7)">1</text>
<text x="94.7" y="66.9">VCC</text>
<text x="104.4" y="66.9">ZCO</text>
<text x="131.9" y="66.3" transform="rotate(-90 131.9 66.3)">1</text>
<text x="238.5" y="69.5">2</text>
<text x="238.5" y="66.9">1</text>
<text x="72.3" y="74.6" transform="rotate(-90 72.3 74.6)">2</text>
<text x="4" y="81.6">B</text>
<text x="130.3" y="83.5">2</text>
<text x="130.3" y="81">1</text>
<text x="291.5" y="81.6">B</text>
<text x="252.1" y="100.7">VCC</text>
<text x="260.6" y="99.4">32</text>
<text x="260.6" y="101.9">2</text>
<text x="205.5" y="102.3" transform="rotate(-90 205.5 102.3)">2</text>
<text x="221.1" y="104.1" transform="rotate(-90 221.1 104.1)">2</text>
<text x="223.6" y="103.9" transform="rotate(-90 223.6 103.9)">1</text>
<text x="230.1" y="107">5</text>
<text x="252.3" y="103.2">3.3V</text>
<text x="252.3" y="105.7">3.3V</text>
<text x="260.6" y="104.5">31</text>
<text x="187.8" y="110.6" transform="rotate(-90 187.8 110.6)">1</text>
<text x="198" y="110.6" transform="rotate(-90 198 110.6)">3</text>
<text x="230.3" y="109.6">1</text>
<text x="234.9" y="108.3">EN</text>
<text x="234.9" y="110.8">RESET</text>
<text x="253.6" y="113.4">RX</text>
<text x="253.7" y="110.8">TX</text>
<text x="260.6" y="109.6">17</text>
<text x="260.6" y="112.1">18</text>
<text x="187.8" y="115.7" transform="rotate(-90 187.8 115.7)">2</text>
<text x="198" y="115.7" transform="rotate(-90 198 115.7)">4</text>
<text x="205.5" y="114.9" transform="rotate(-90 205.5 114.9)">1</text>
<text x="228.9" y="117.2">24</text>
<text x="229" y="114.6">23</text>
<text x="229" y="119.7">25</text>
<text x="234.9" y="115.9">A0</text>
<text x="234.9" y="118.4">A1</text>
<text x="254.1" y="118.4">D2</text>
<text x="260.6" y="117.2">16</text>
<text x="260.6" y="119.7">15</text>
<text x="205.5" y="120.4" transform="rotate(-90 205.5 120.4)">1</text>
<text x="228.9" y="122.3">26</text>
<text x="228.9" y="124.8">27</text>
<text x="234.9" y="121">A2</text>
<text x="234.9" y="123.5">A3</text>
<text x="254.1" y="123.5">D5</text>
<text x="254.2" y="121">D3</text>
<text x="260.6" y="122.3">14</text>
<text x="260.6" y="124.8">13</text>
<text x="4" y="130">C</text>
<text x="205.5" y="127.3" transform="rotate(-90 205.5 127.3)">2</text>
<text x="230" y="129.9">9</text>
<text x="234.9" y="126.1">A4</text>
<text x="235.4" y="131.2">SCL</text>
<text x="254.1" y="126.1">D6</text>
<text x="254.1" y="128.7">D7</text>
<text x="254.1" y="131.2">D9</text>
<text x="260.6" y="127.4">12</text>
<text x="260.6" y="129.9">11</text>
<text x="291.5" y="130">C</text>
<text x="103.8" y="136.1" transform="rotate(-90 103.8 136.1)">2</text>
<text x="106.4" y="135.9" transform="rotate(-90 106.4 135.9)">1</text>
<text x="228.9" y="132.5">29</text>
<text x="228.9" y="135">10</text>
<text x="228.9" y="137.5">28</text>
<text x="234.9" y="136.3">SDA</text>
<text x="235.4" y="133.7">SCL</text>
<text x="252.9" y="133.7">D10</text>
<text x="253.1" y="136.3">D11</text>
<text x="260.6" y="132.5">19</text>
<text x="260.6" y="135">20</text>
<text x="260.6" y="137.5">21</text>
<text x="28.7" y="138.6">1</text>
<text x="28.7" y="141.1">2</text>
<text x="28.7" y="143.7">3</text>
<text x="38.9" y="138.6">1</text>
<text x="51.5" y="138.6">2</text>
<text x="56.3" y="143.2" transform="rotate(-90 56.3 143.2)">1</text>
<text x="74.8" y="141.1">2</text>
<text x="75" y="138.6">1</text>
<text x="79.7" y="139.9">AC(L)</text>
<text x="79.7" y="142.4">AC(N)</text>
<text x="89.4" y="139.9">+VO</text>
<text x="89.9" y="142.4">-VO</text>
<text x="97.7" y="141.1">3</text>
<text x="97.7" y="138.6">4</text>
<text x="230" y="142.6">6</text>
<text x="234.9" y="138.8">SDA</text>
<text x="235.4" y="143.9">SCK</text>
<text x="252.9" y="138.8">D12</text>
<text x="253" y="141.4">D13</text>
<text x="260.6" y="140.1">22</text>
<text x="103.8" y="145.7" transform="rotate(-90 103.8 145.7)">1</text>
<text x="106.4" y="145.7" transform="rotate(-90 106.4 145.7)">2</text>
<text x="121.4" y="146.3" transform="rotate(-90 121.4 146.3)">1</text>
<text x="132.9" y="146.1" transform="rotate(-90 132.9 146.1)">2</text>
<text x="145.4" y="144.4" transform="rotate(-90 145.4 144.4)">1</text>
<text x="172" y="147.1">2</text>
<text x="172.1" y="144.6">1</text>
<text x="230.1" y="145.2">7</text>
<text x="230.1" y="147.7">8</text>
<text x="234.9" y="146.4">MOSI</text>
<text x="234.9" y="149">MISO</text>
<text x="253.7" y="146.4">NC</text>
<text x="260.6" y="145.2">3</text>
<text x="56.3" y="155.9" transform="rotate(-90 56.3 155.9)">2</text>
<text x="121.4" y="153.2" transform="rotate(-90 121.4 153.2)">2</text>
<text x="132.9" y="152.1" transform="rotate(-90 132.9 152.1)">1</text>
<text x="145.4" y="154.6" transform="rotate(-90 145.4 154.6)">2</text>
<text x="251.9" y="151.5">GND</text>
<text x="251.9" y="154.1">GND</text>
<text x="260.6" y="150.2">4</text>
<text x="260.6" y="152.8">30</text>
<text x="4" y="178.3">D</text>
<text x="201.9" y="178.3">Title</text>
<text x="291.4" y="178.3">D</text>
<text x="201.9" y="185.9">Size</text>
<text x="214.6" y="185.9">Number</text>
<text x="265.5" y="185.9">Revision</text>
<text x="203.2" y="189.7">A4</text>
<text x="201.9" y="193.5">Date:</text>
<text x="201.9" y="196.1">File:</text>
<text x="213.3" y="193.5">12/13/2022</text>
<text x="213.4" y="196.1">C:\Users\..\MFMS_Node.SchDoc</text>
<text x="252.8" y="193.5">Sheet</text>
<text x="252.8" y="196.1">Drawn By: Karol Wojslaw</text>
<text x="259.6" y="193.5">of</text>
<text x="37.9" y="199.9">1</text>
<text x="110.9" y="199.9">2</text>
<text x="184.1" y="199.9">3</text>
<text x="257.1" y="199.9">4</text>
</g>
<g font-size="2.3" fill="#800000">
<text x="22.7" y="33.4">AC_L</text>
<text x="115.4" y="34.4">+5V</text>
<text x="231" y="35.9">+5V</text>
<text x="239.1" y="35.9">+5V</text>
<text x="262.1" y="36">+5V</text>
<text x="190" y="41.4">ZCO</text>
<text x="130.4" y="46.4">+5V</text>
<text x="148.9" y="46">+5V</text>
<text x="187.5" y="55.1">GND</text>
<text x="230.6" y="54.1">GND</text>
<text x="243.8" y="59.5">ZCO-ISO</text>
<text x="261.7" y="61.1">GND</text>
<text x="119.9" y="69.6">GND</text>
<text x="136.9" y="71">ZCO</text>
<text x="148.5" y="71.1">GND</text>
<text x="243.6" y="67">ZCO-ISO</text>
<text x="90.8" y="75">+5V</text>
<text x="22.7" y="78.5">AC_N</text>
<text x="137.4" y="81">ZCO</text>
<text x="243.1" y="79.1">GND</text>
<text x="70.4" y="86.1">GND</text>
<text x="80.4" y="86.1">GND</text>
<text x="135" y="93.1">GND</text>
<text x="204" y="96">+5V</text>
<text x="263.1" y="96">+5V</text>
<text x="225" y="107.1">EN</text>
<text x="211" y="117.6">IO0</text>
<text x="185.9" y="125.7">GND</text>
<text x="265.6" y="122.3">IO0</text>
<text x="143.9" y="133.1">+5V</text>
<text x="203.6" y="135.2">GND</text>
<text x="61.8" y="138.6">AC_L</text>
<text x="164.9" y="141.6">+5V</text>
<text x="265.1" y="138.1">ZCO-ISO</text>
<text x="36.3" y="152.7">GND</text>
<text x="164.5" y="155.7">GND</text>
<text x="61.8" y="158.6">AC_N</text>
<text x="131" y="167.8">GND</text>
<text x="263.2" y="162.3">GND</text>
</g>
<g font-size="2.3" fill="#000080">
<text x="34.5" y="39.1">R1</text>
<text x="34.5" y="41.7">100K</text>
<text x="199.9" y="38.7">B2</text>
<text x="118.9" y="43.8">R11</text>
<text x="118.9" y="46.3">10K</text>
<text x="242.6" y="46.3">R7</text>
<text x="266.9" y="45.8">C7</text>
<text x="34.5" y="49.1">R2</text>
<text x="34.5" y="51.7">100K</text>
<text x="92.7" y="52.7">B1</text>
<text x="199.9" y="51.9">VOH1016AD</text>
<text x="242.6" y="48.8">270R</text>
<text x="266.9" y="48.3">0.1uF</text>
<text x="43.1" y="54.7">R5</text>
<text x="43.1" y="58.8">1K5</text>
<text x="133.9" y="56.8">R6</text>
<text x="133.9" y="59.4">1K3</text>
<text x="153.7" y="55.8">C3</text>
<text x="153.7" y="58.3">0.1uF</text>
<text x="34.5" y="62.3">R3</text>
<text x="34.5" y="64.9">300R</text>
<text x="56.6" y="63.8">C1</text>
<text x="231.1" y="64.1">P5</text>
<text x="56.6" y="66.3">22nF</text>
<text x="75.6" y="70.7">C2</text>
<text x="92.7" y="71">MAX22707AUB+</text>
<text x="34.5" y="72.3">R4</text>
<text x="34.5" y="74.8">300R</text>
<text x="75.6" y="73.3">220nF</text>
<text x="123" y="78.2">P4</text>
<text x="218.7" y="95.1">P6</text>
<text x="233.1" y="96.8">U1</text>
<text x="207.6" y="105.4">R10</text>
<text x="207.6" y="107.9">10K</text>
<text x="199.3" y="111.9">SW1</text>
<text x="208.8" y="123.4">C6</text>
<text x="208.8" y="125.9">0.1uF</text>
<text x="39.8" y="130.6">Optional bypass</text>
<text x="44.1" y="126.8">R9</text>
<text x="101.6" y="127.2">P1</text>
<text x="21.3" y="135.8">J1</text>
<text x="41.8" y="136.6">F1</text>
<text x="77.6" y="135.8">B3</text>
<text x="40.8" y="143.6">1A/250V</text>
<text x="174.8" y="141.8">P3</text>
<text x="59.4" y="146.2">R8</text>
<text x="59.4" y="148.8">S14K350</text>
<text x="77.6" y="146.5">MP-LDE03-20B05</text>
<text x="124.9" y="147.6">C4</text>
<text x="130.6" y="147.7">+</text>
<text x="136.2" y="147.7">C5</text>
<text x="148.7" y="147">D1</text>
<text x="148.7" y="149.5">SMBJ5.0A-TR</text>
<text x="101.5" y="155.1">P2</text>
<text x="124.7" y="151.9">1uF</text>
<text x="136.4" y="152.1">150uF</text>
<text x="233.1" y="157.9">DFR0654</text>
<text x="263.6" y="193.7">-</text>
</g>
<g font-size="1.8" fill="#000080">
<text x="100.5" y="133.1" transform="rotate(-90 100.5 133.1)">Jumper</text>
<text x="100.5" y="153.1" transform="rotate(-90 100.5 153.1)">Jumper</text>
</g>
</svg>
